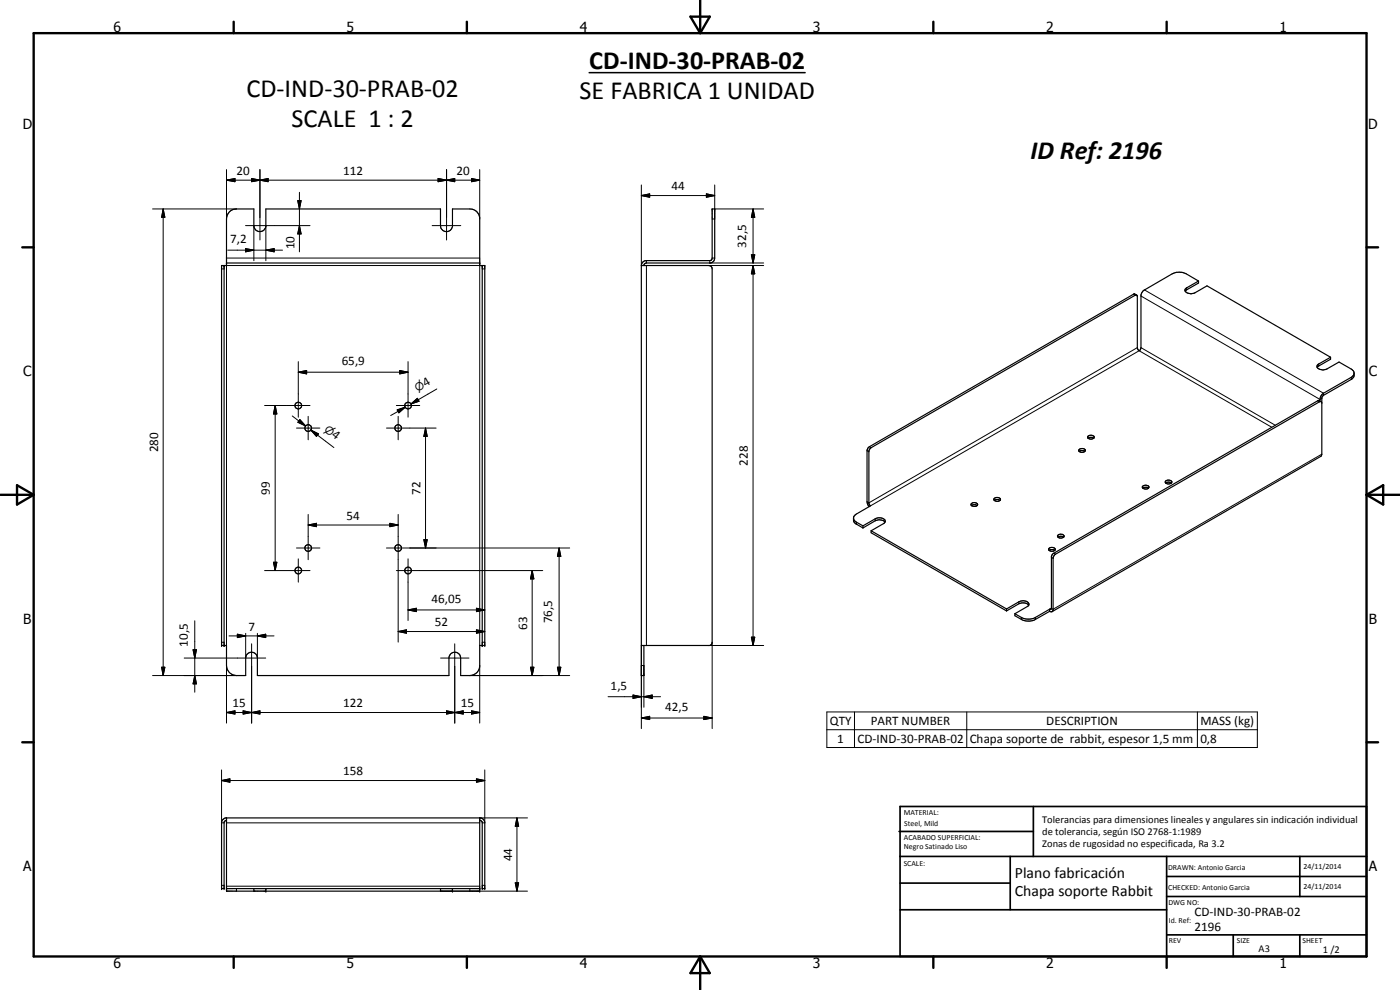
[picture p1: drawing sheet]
<svg xmlns="http://www.w3.org/2000/svg" width="420mm" height="297mm" viewBox="0 0 420 297" stroke-linecap="round" stroke-linejoin="round" font-family="sans-serif">
<g fill="none" stroke="#000" stroke-width=".35">
<path d="M67.3 79.7v114M68 78.9h76M68.9 63.5l1.3-.7 6-.1v5a1.81 1.81 0 0 0 1.7 1.8 1.81 1.81 0 0 0 1.9-1.5v-5.3h52.4v5a1.81 1.81 0 0 0 1.7 1.8 1.81 1.81 0 0 0 1.9-1.5v-5.3h5.2a2.93 2.93 0 0 1 3 2.6v14.4h1.5v114h-1.5v6.4a3 3 0 0 1-3 2.6h-2.8v-5.3a1.76 1.76 0 0 0-1.7-1.7 1.76 1.76 0 0 0-1.8 1.7v5.3h-57.5v-5.3a1.76 1.76 0 0 0-1.7-1.7 1.76 1.76 0 0 0-1.8 1.7v5.3h-2.7a3 3 0 0 1-3-3v-6h-1.5v-114h1.5v-14l.2-1.2zM144.7 79.7v114M192.5 79.7l.4-1.1 1.1-.4 19.4-.1 .3-.7v-14.7h.8v14.7l-.4 1.1-.8 .4h-19.3l-.5 .3-.3 .5M192.5 79.7v123h.7v-9M192.5 79.7h20.3l.6 .2 .3 .8v112l-.3 .8-.4 .2h-20.5M341.2 88.6l-.9-.4-79.5 46-.6 .8v15.5l.6 1.5M359.7 84.3v.6l-4 2.5M359.7 84.3l-3.6 2.1a.88 .88 0 0 0-.4 1 .88 .88 0 0 0 1 .6l.9 .1 .9-.2 3.7-2.1 37.1 21.4M359.7 84.3l-3.7-2.1a4.7 4.7 0 0 0-4.2 0l-8.5 4.9-.8 1.2-.1 16a.57 .57 0 0 1-.1 .7 .57 .57 0 0 1-.7 0l-.3-.7v-15.5l-.5-.3-79.5 46-.5 .9v15.6l.5 .8-4.6 2.6-.5 .6-.1 .4M395.3 110.2a2.48 2.48 0 0 0 3 .5l3.6-2.1 3.9 2.3 .6 1.1"/>
<path d="M399.3 107.2v.6l-4 2.4M399.3 107.2l-3.7 2.1-.3 .3v.6M406.4 112l-.1 1-.5 .7-8.6 4.9-.5 .6v17.1l-.2 .5-80.7 46.7M406.4 112l-.2 .6-.7 .6-8.3 4.8a2.38 2.38 0 0 0-1.1 2.3M323.8 135a1.11 1.11 0 0 1 1.9 .3 1.11 1.11 0 0 1-1.9-.3zM323.9 135.4l.7-.2 1 .2M326.5 130.9a1.07 1.07 0 0 1 1.9 .5 1.15 1.15 0 0 1-2-.3zM326.5 131.5l.6-.3 1.1 .3M396.4 120.5l-.8-.3-79.5 45.9-.6 .9v15.5l-.1 .3h-.4M396.7 120.9l-.2-.4-.5 .1-79.4 45.8-.6 1.1v15.5l-.2 .5M256.1 155.4l.1 .5 .5 .6 2.3 1.3M256.1 155.4a1.53 1.53 0 0 0 .9 1.9l2 1.1"/>
<path d="M259 157.8l3.7-2.1a2.03 2.03 0 0 1 3 .7l-.3 .6-4 2.3M259 157.8v.6M261.4 159.3l40.7 23.4M261.4 159.3v.6l40.7 23.4M265.6 156.7a2.55 2.55 0 0 0-2.9-.4l-3.7 2.1M291.5 151.1a1.08 1.08 0 0 1 1.9 .5 1.07 1.07 0 0 1-1.1 .4 1.07 1.07 0 0 1-.8-.8zM291.5 151.7l.5-.3 1.3 .3M298.4 149.5a1.03 1.03 0 0 1 1.1-.3 1.03 1.03 0 0 1 .7 .8 1.06 1.06 0 0 1-1.1 .5 1.06 1.06 0 0 1-.8-.9zM298.4 150.2a1.4 1.4 0 0 1 1.7 0M342.9 146.4l-.1-.1a1.08 1.08 0 0 1 1-.7 1.08 1.08 0 0 1 1 .6l-.1 .3M342.9 146.4l.8 .3 1-.2M343 146.5l.5-.3 1.2 .3"/>
<path d="M349.8 144.3a1.04 1.04 0 0 1 1.1-.3 1.04 1.04 0 0 1 .8 .8 1.06 1.06 0 0 1-1.1 .4 1.06 1.06 0 0 1-.9-.8zM349.8 144.9a1.4 1.4 0 0 1 1.8 0M314.7 164.6a1.09 1.09 0 0 1 1.1-.4 1.09 1.09 0 0 1 .8 .8 1.2 1.2 0 0 1-1.9-.2zM314.9 165.1l.5-.2 1.2 .2M317.4 160.7a1.03 1.03 0 0 1 1.1-.5 1.03 1.03 0 0 1 .8 .8 1.1 1.1 0 0 1-1.9-.3zM317.5 161.2l.8-.3 .9 .3M302.1 182.7l3.7-2.1a1.84 1.84 0 0 1 3 .9l-.3 .4-3.9 2.2M302.1 182.7v.6M308.7 181.6a2.31 2.31 0 0 0-2.9-.5l-3.7 2.2M315 182.8l-4.2 2.5a4.5 4.5 0 0 1-4.3 0l-1.9-1.2M315 183.4l-4.5 2.6a4.7 4.7 0 0 1-4-.2l-1.9-1.1v-.6M315 182.8v.6"/>
<path d="M315 183.4l.8 .1M68 245.4v22h76v-22M68 246.1l-.7 .6v19.9h-.8v-20l.5-.8 .7-.4h76.6l.9 .6 .3 .9v19.7h-.8v-19.9l-.7-.6M68 266.6h76M76.2 266.6v.8M79.8 266.6v.8M132.2 266.6v.8M135.8 266.6v.8"/>
<circle cx="89.5" cy="121.7" r="1.01"/>
<circle cx="92.5" cy="128.4" r="1.01"/>
<circle cx="119.5" cy="128.4" r=".99"/>
<circle cx="122.5" cy="121.7" r="1"/>
<circle cx="89.5" cy="171.2" r=".99"/>
<circle cx="92.5" cy="164.4" r="1"/>
<circle cx="119.5" cy="164.4" r="1"/>
<circle cx="122.5" cy="171.2" r="1"/>
</g>
<g fill="none" stroke="#000" stroke-width=".3">
<path d="M68 54.1l2.5-.5v.9zM68 50.9v14.8M68 54.1h76M75.5 53.6l2.5 .5-2.5 .4zM78 54.1l2.5-.5v.9zM78 50.9v21.1M89.9 57.7v17.9M131.5 53.6l2.5 .5-2.5 .4zM134 54.1l2.5-.5v.9zM134 50.9v21.1M141.5 53.6l2.5 .5-2.5 .4zM144 50.9v14.8"/>
<path d="M192.5 58.7l2.5-.5v1zM192.5 58.7h22M192.5 55.5v24.2M212 58.2l2.5 .5-2.5 .5zM214.5 55.5v10.2h-.8M45.8 62.7h25.2M49 62.7l.5 2.5h-1zM49 62.7v140M68 77.4h76M68.4 75.1h16.4M73.7 74.6l2.5 .5-2.5 .5zM73.7 67.7h19.3"/>
<path d="M76.2 67.8v10.4M79.8 75.1l2.5-.5v1zM79.8 67.8v10.4M89.4 60.2h1l-.5 2.5zM89.9 67.7l.5 2.5h-1zM129.7 67.7h8.6M194 78.2v.7M194 79.7v114M212.8 79.7h16.4M213 78.2v.7h16.2M213.7 77.4h.8M214.5 62.7h14.7"/>
<path d="M225.5 76.5h1l-.5 2.4zM226 62.7l.5 2.5h-1zM226 79.7l.5 2.5h-1zM226 62.7v16.2M226 79.7v114M66.5 80.7h.8M144.7 80.7h.8M340.1 88.3l.5 .3M342.4 88.8l53.7 31 .6-.3M343.5 87l53.7 31v.6M356.1 86.4v.6M89.5 111.7l2.5-.5v1z"/>
<path d="M89.5 108.5v16.7M89.5 111.7h33M120 111.2l2.5 .5-2.5 .5zM122.5 108.5v16.7M125.5 119.9l-2.2 1.3M131.1 116.7l-7.8 4.5M341.3 104.3l-80.5 46.6-.6-.4M342.4 104.3l40.3 23.3M395.8 109.2v.6M405.5 113.2v.6M79.4 121.7h13.6M82.6 121.7l.5 2.5h-1z"/>
<path d="M82.6 121.7v49.5M87.7 124.8l4 3M89 128.4h7M90 125.9l1.7 1.9-2.3-1.1zM92.5 124.9v7.1M93.3 129l2.3 1.2-.6 .7zM93.3 129l2 1.6M93.3 129l6.9 5.3M116 128.4h14.9M118.9 121.7h7.1M119.2 123l2.4-.8-1.9 1.7zM119.5 124.9v7.1"/>
<path d="M121.6 122.2l-4.3 2.5M123.3 121.2l2-1.7 .5 .9zM127.7 128.4l.5 2.5h-1zM127.7 128.4v36M260.2 135.3l.6 .3M260.9 134l.5 .3M381.7 128.2l-39.8-23-80.6 46.6M395.4 120.3l.6 .3M396.7 136.3l-80.7 46.5-.5-.3-.5 .3M92.5 157.5l2.5-.5v1zM92.5 154.3v13.6M92.5 157.5h27"/>
<path d="M117 157l2.5 .5-2.5 .5zM119.5 154.3v16.8M257 156.7v.6M262.7 155.7v.6M79.4 171.2h13.6M82.1 168.7h1l-.5 2.5zM89 164.4h7M89.5 167.7v7M116 164.4h55M118.9 171.2h44M119.5 171.3v21.4M122.5 167.7v18.5"/>
<path d="M127.2 161.9h1l-.5 2.5zM159.7 171.2l.5 2.5h-1zM159.7 171.2v31.5M167.8 164.4l.5 2.5h-1zM167.8 164.4v38.3M315.5 167.2l.5 .3M316.3 166l.5 .3M55.3 197.4h24.4M57.9 194.9h1.1l-.5 2.5zM58.5 186.3v21.4M66.5 192.7h.8M68 193.7v-114h76v114"/>
<path d="M68 199.7v17.3M68.7 190.8h13.5M71.2 190.3l2.5 .5-2.5 .5zM73.7 190v7.4M75.5 193.2v23.8M77.2 190.8l2.5-.5v1zM77.2 190v7.4M119.5 189.5l2.5-.5v1zM119.5 189.5h26M122.5 183l2.5-.5v1zM122.5 183h23M132.2 197.4h8.5"/>
<path d="M136.5 193.2v23.8M143 182.5l2.5 .5-2.5 .5zM143 189l2.5 .5-2.5 .5zM144 199.7v17.3M144.7 192.7h.8M192.5 199.7h.7v12.5M192.5 193.7v24.9M212.8 193.7h16.4M213.7 192.7v25.9M225.5 191.2h1l-.5 2.5zM305.8 180.6v.5M306.5 185.3v.5"/>
<path d="M310.8 185.3v.5M45.8 202.7h25.2M48.5 200.2h1l-.5 2.5zM58.5 202.7l.5 2.5h-1.1zM68 213.8l2.5-.5v.9zM68 213.8h76M73 213.3l2.5 .5-2.5 .4zM75.5 213.8l2.5-.5v.9zM134 213.3l2.5 .5-2.5 .4zM136.5 213.8l2.5-.5v.9zM141 202.7h30M141.5 213.3l2.5 .5-2.5 .4z"/>
<path d="M159.2 200.2h1l-.5 2.5zM167.3 200.2h1l-.5 2.5zM182.5 209h15.7M190 208.5l2.5 .5-2.5 .5zM192.5 215.4l2.5-.5v1zM192.5 215.4h21.2M193.2 209l2.5-.5v1zM211.2 214.9l2.5 .5-2.5 .5zM248.1 213.6h129.2v10.7h-129.2zM248.1 218.9h129.2M256.4 213.6v10.7M290.1 213.6v10.7"/>
<path d="M359.4 213.6v10.7M66.5 234.2l2.5-.5v1zM66.5 231v15.9h.8M66.5 234.2h79M143 233.7l2.5 .5-2.5 .5zM145.5 231v15.9h-.8M68 246.9h76M144 245.4h14.3M155.1 245.4l.5 2.5h-1zM155.1 245.4v22M66.5 265.6h.8M68 265.9h76"/>
<path d="M71 266.6v.8M132.2 267.4h26.1M141 266.6v.8M144.7 265.6h.8M154.6 264.9h1l-.5 2.5z"/>
</g>
<g fill="#000">
<circle cx="67.3" cy="79.7" r=".18"/>
<circle cx="68" cy="78.9" r=".18"/>
<circle cx="144" cy="78.9" r=".18"/>
<circle cx="144.7" cy="79.7" r=".18"/>
<circle cx="66.5" cy="193.7" r=".18"/>
<circle cx="67.3" cy="193.7" r=".18"/>
<circle cx="144.7" cy="193.7" r=".18"/>
<circle cx="145.5" cy="193.7" r=".18"/>
<circle cx="68" cy="245.4" r=".18"/>
<circle cx="144" cy="245.4" r=".18"/>
<circle cx="66.5" cy="266.6" r=".18"/>
<circle cx="67.3" cy="266.6" r=".18"/>
<circle cx="68" cy="266.6" r=".18"/>
<circle cx="79.8" cy="266.6" r=".18"/>
<circle cx="79.8" cy="267.4" r=".18"/>
<circle cx="135.8" cy="267.4" r=".18"/>
<circle cx="135.8" cy="266.6" r=".18"/>
<circle cx="144" cy="266.6" r=".18"/>
<circle cx="144" cy="267.4" r=".18"/>
<circle cx="144.7" cy="266.6" r=".18"/>
<circle cx="145.5" cy="266.6" r=".18"/>
</g>
<g fill="none" stroke="#000" stroke-width=".71">
<path d="M10.1 9.9h400v277.1h-400zM70.1 6.5v3.4M140.1 6.5v3.4M207.2 5h5.8l-2.9 4.9zM210.1 0v9.9M280.1 6.5v3.4M350.1 6.5v3.4M6.7 74.2h3.4M410.1 74.2h3.5M.1 148.5h10M5.1 145.6l5 2.9-5 2.9zM410.1 148.5h10"/>
<path d="M410.1 148.5l5-2.9v5.8zM6.7 222.7h3.4M410.1 222.7h3.5M70.1 287v3.4M140.1 287v3.4M210.1 287v10M210.1 287l2.9 5h-5.8zM280.1 287v3.4M350.1 287v3.4"/>
</g>
<g fill="none" stroke="#000" stroke-width=".51">
<path d="M269.8 249.5h40.3M270.1 242h140v45h-140zM270.1 257h140M303.2 257v16M310.1 242v15M350.1 257v30M390.1 257v12M270.1 265h33.1M270.1 273h80M350.1 269h60M350.1 263h60M350.1 280.5h60"/>
<path d="M370.1 280.5v6.5M390.1 280.5v6.5"/>
</g>
<path d="M176.8 21.8h64.8" fill="none" stroke="#000" stroke-width=".46"/>
<g fill="#000">
<path d="M68 54.1l2.5-.5v.9zM75.5 53.6l2.5 .5-2.5 .4zM78 54.1l2.5-.5v.9zM131.5 53.6l2.5 .5-2.5 .4zM134 54.1l2.5-.5v.9zM141.5 53.6l2.5 .5-2.5 .4zM192.5 58.7l2.5-.5v1zM212 58.2l2.5 .5-2.5 .5zM49 62.7l.5 2.5h-1zM73.7 74.6l2.5 .5-2.5 .5zM79.8 75.1l2.5-.5v1zM89.4 60.2h1l-.5 2.5z"/>
<path d="M89.9 67.7l.5 2.5h-1zM225.5 76.5h1l-.5 2.4zM226 62.7l.5 2.5h-1zM226 79.7l.5 2.5h-1zM89.5 111.7l2.5-.5v1zM120 111.2l2.5 .5-2.5 .5zM123.3 121.2l2-1.7 .5 .9zM82.6 121.7l.5 2.5h-1zM90 125.9l1.7 1.9-2.3-1.1zM93.3 129l2.3 1.2-.6 .7zM119.2 123l2.4-.8-1.9 1.7zM127.7 128.4l.5 2.5h-1z"/>
<path d="M92.5 157.5l2.5-.5v1zM117 157l2.5 .5-2.5 .5zM82.1 168.7h1l-.5 2.5zM127.2 161.9h1l-.5 2.5zM159.7 171.2l.5 2.5h-1zM167.8 164.4l.5 2.5h-1zM57.9 194.9h1.1l-.5 2.5zM71.2 190.3l2.5 .5-2.5 .5zM77.2 190.8l2.5-.5v1zM119.5 189.5l2.5-.5v1zM122.5 183l2.5-.5v1zM143 182.5l2.5 .5-2.5 .5z"/>
<path d="M143 189l2.5 .5-2.5 .5zM225.5 191.2h1l-.5 2.5zM48.5 200.2h1l-.5 2.5zM58.5 202.7l.5 2.5h-1.1zM68 213.8l2.5-.5v.9zM73 213.3l2.5 .5-2.5 .4zM75.5 213.8l2.5-.5v.9zM134 213.3l2.5 .5-2.5 .4zM136.5 213.8l2.5-.5v.9zM141.5 213.3l2.5 .5-2.5 .4zM159.2 200.2h1l-.5 2.5zM167.3 200.2h1l-.5 2.5z"/>
<path d="M190 208.5l2.5 .5-2.5 .5zM192.5 215.4l2.5-.5v1zM193.2 209l2.5-.5v1zM211.2 214.9l2.5 .5-2.5 .5zM66.5 234.2l2.5-.5v1zM143 233.7l2.5 .5-2.5 .5zM155.1 245.4l.5 2.5h-1zM154.6 264.9h1l-.5 2.5z"/>
</g>
<g font-size="7.9">
<text x="176.9" y="20.7">CD-IND-30-PRAB-02</text>
<text x="74" y="29.3">CD-IND-30-PRAB-02</text>
<text x="173.9" y="29.7">SE FABRICA 1 UNIDAD</text>
<text x="87.5" y="38.2">SCALE 1 : 2</text>
<text x="309.2" y="47.8">ID Ref: 2196</text>
</g>
<g font-size="4.7">
<text x="304.6" y="263.5">Plano fabricación</text>
<text x="304.6" y="268.9">Chapa soporte Rabbit</text>
</g>
<g font-size="4.2">
<text x="34" y="9.6">6</text>
<text x="104" y="9.6">5</text>
<text x="174" y="9.6">4</text>
<text x="244" y="9.6">3</text>
<text x="314" y="9.6">2</text>
<text x="384" y="9.6">1</text>
<text x="6.8" y="38.7">D</text>
<text x="410.6" y="38.7">D</text>
<text x="7" y="112.9">C</text>
<text x="410.8" y="112.9">C</text>
<text x="7" y="187.1">B</text>
<text x="410.8" y="187.1">B</text>
<text x="7" y="261.4">A</text>
<text x="410.8" y="261.4">A</text>
<text x="34" y="290.4">6</text>
<text x="104" y="290.4">5</text>
<text x="174" y="290.4">4</text>
<text x="244" y="290.4">3</text>
<text x="314" y="290.4">2</text>
<text x="384" y="290.4">1</text>
</g>
<g font-size="3.9">
<text x="71" y="52.5">20</text>
<text x="103" y="52.5">112</text>
<text x="137" y="52.5">20</text>
<text x="201.5" y="57.1">44</text>
<text x="69.1" y="73">7,2</text>
<text x="88.3" y="74.8" transform="rotate(-90 88.3 74.8)">10</text>
<text x="223.9" y="74.3" transform="rotate(-90 223.9 74.3)">32,5</text>
<text x="102.6" y="109.6">65,9</text>
<text x="127.7" y="116.2" transform="rotate(-30 127.7 116.2)">4</text>
<text x="99.3" y="130.9" transform="rotate(37 99.3 130.9)">4</text>
<text x="47.4" y="135.7" transform="rotate(-90 47.4 135.7)">280</text>
<text x="224.5" y="139.7" transform="rotate(-90 224.5 139.7)">228</text>
<text x="81" y="148.5" transform="rotate(-90 81 148.5)">99</text>
<text x="126.2" y="148.5" transform="rotate(-90 126.2 148.5)">72</text>
<text x="104" y="156">54</text>
<text x="129.5" y="180.9">46,05</text>
<text x="74.5" y="189.3">7</text>
<text x="130.5" y="188">52</text>
<text x="158.2" y="188.9" transform="rotate(-90 158.2 188.9)">63</text>
<text x="165.7" y="187.1" transform="rotate(-90 165.7 187.1)">76,5</text>
<text x="56.4" y="194" transform="rotate(-90 56.4 194)">10,5</text>
<text x="183.2" y="207">1,5</text>
<text x="69.8" y="212.2">15</text>
<text x="103" y="212.3">122</text>
<text x="138.3" y="212.2">15</text>
<text x="199.6" y="213.4">42,5</text>
<text x="249" y="217.6">QTY</text>
<text x="261.3" y="217.6">PART NUMBER</text>
<text x="314" y="217.6">DESCRIPTION</text>
<text x="360.2" y="217.7">MASS (kg)</text>
<text x="251.3" y="222.9">1</text>
<text x="257.3" y="222.9">CD-IND-30-PRAB-02</text>
<text x="291" y="222.9">Chapa soporte de rabbit, espesor 1,5 mm</text>
<text x="360.2" y="222.9">0,8</text>
<text x="103" y="232.7">158</text>
<text x="153.7" y="258.4" transform="rotate(-90 153.7 258.4)">44</text>
<text x="358.5" y="275">CD-IND-30-PRAB-02</text>
<text x="358.5" y="279.4">2196</text>
</g>
<g font-size="3.3">
<text x="125.3" y="117.6" transform="rotate(-30 125.3 117.6)">⌀</text>
<text x="97.1" y="129.2" transform="rotate(37 97.1 129.2)">⌀</text>
</g>
<g font-size="3.1">
<text x="312.7" y="246.8">Tolerancias para dimensiones lineales y angulares sin indicación individual</text>
<text x="312.7" y="250.4">de tolerancia, según ISO 2768-1:1989</text>
<text x="312.7" y="254">Zonas de rugosidad no especificada, Ra 3.2</text>
<text x="377.7" y="285.6">A3</text>
<text x="397" y="285.9">1 /2</text>
</g>
<g font-size="2.4">
<text x="271.2" y="244.4">MATERIAL:</text>
<text x="271.3" y="252">ACABADO SUPERFICIAL:</text>
<text x="271.4" y="247.9">Steel, Mild</text>
<text x="271.3" y="254.6">Negro Satinado Liso</text>
<text x="271.2" y="259.7">SCALE:</text>
<text x="350.6" y="260.9">DRAWN: Antonio Garcia</text>
<text x="391.2" y="260.6">24/11/2014</text>
<text x="350.6" y="267">CHECKED: Antonio Garcia</text>
<text x="391.2" y="266.7">24/11/2014</text>
<text x="350.6" y="271.4">DWG NO:</text>
<text x="350.8" y="276.9">Id. Ref:</text>
<text x="350.8" y="282.8">REV</text>
<text x="371.2" y="282.9">SIZE</text>
<text x="390.9" y="282.9">SHEET</text>
</g>
</svg>
